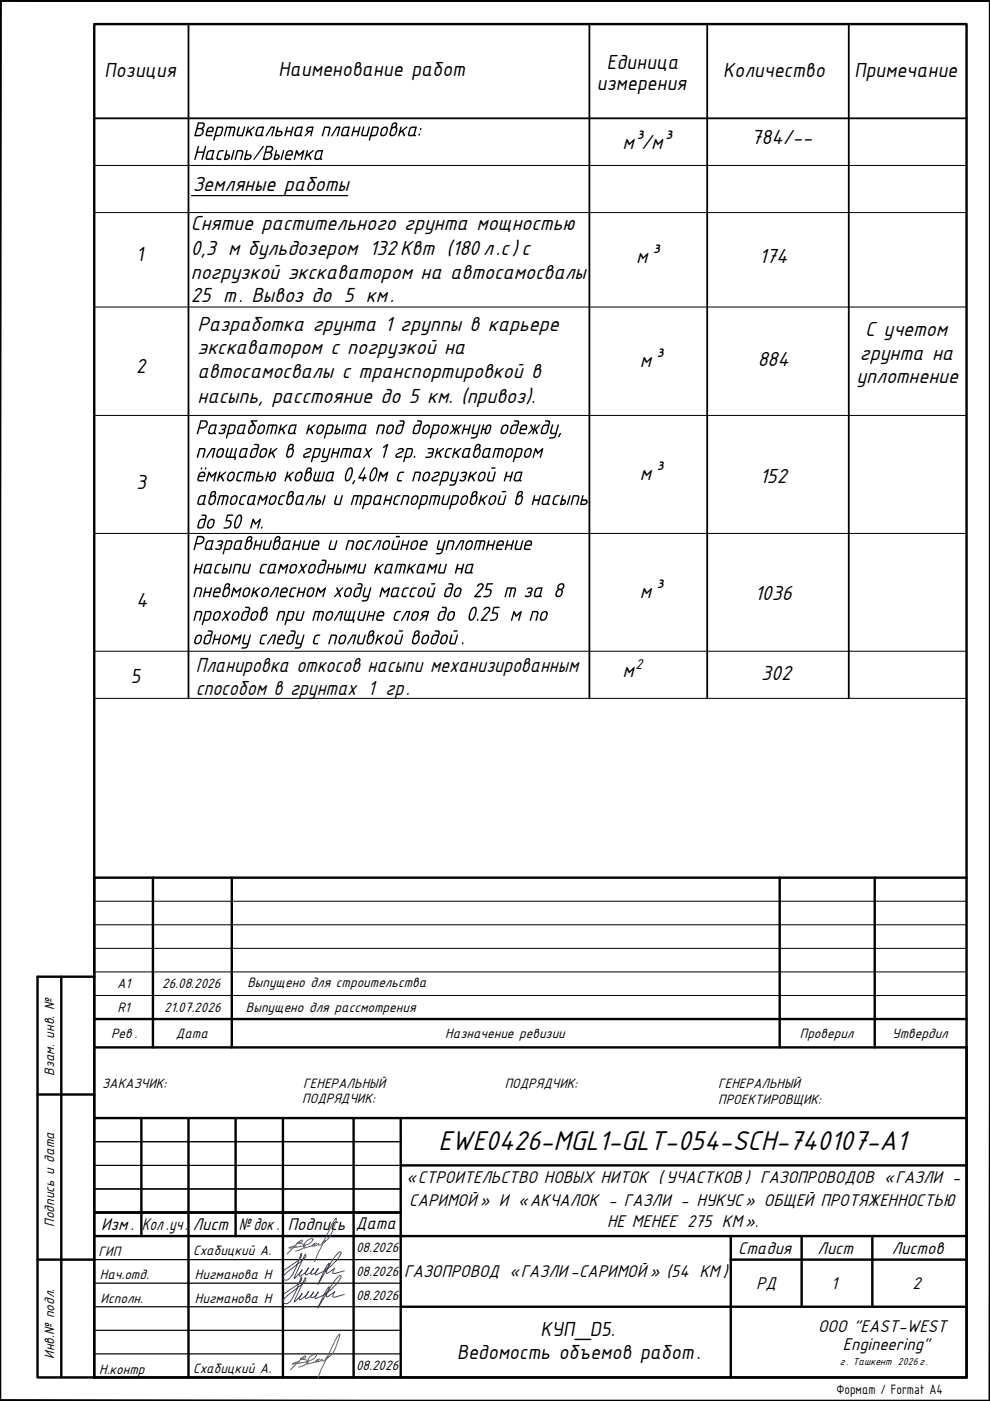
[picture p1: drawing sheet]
<svg xmlns="http://www.w3.org/2000/svg" width="210mm" height="297mm" viewBox="0 0 210 297" stroke-linecap="round" stroke-linejoin="round" font-family="sans-serif">
<!-- layer: 0 -->
<path d="M40 5.1v143M125 5.1v143M149.9 5.1v143M180 5.1v143M20 25.1h184.9" fill="none" stroke="#000" stroke-width=".38"/>
<path d="M20 35.1h184.9M20 45.1h184.9M20 65.1h184.9M20 88.1h184.9M20 113.1h184.9M20 138.1h184.9M20 148.1h184.9" fill="none" stroke="#000" stroke-width=".21"/>
<path d="M40.6 41.5h33.1" fill="none" stroke="#000" stroke-width=".25"/>
<g fill="#000">
<path d="M62.7 31.9h.3l.5 .8 1-.9-.5 2.1h-.2v-.1l.3-1.4-.8 .8-.4-.8-.3 1.4-.2 .1h-.2zM65.1 31.9h.2l-.2 .9 1.2-1 .2 .1-.9 .9 .4 .9-.1 .2-.5-.9-.4 .2-.2 .7h-.3zM68.7 26.9l1.1-.1 .3 .3-.5 1.8h-.2l.4-1.6-.2-.2h-.6l-.5 1.8h-.3zM71.3 27l.1-.2 .8 .1-.5 2-.3-.1 .4-1.7h-.3l-1 1.7-.3 .1zM75 26.9h.3l-.2 .8h.8l.3-.8h.3l-.6 2h-.3l.3-.9h-.9l-.3 .9h-.2zM77 26.9h.3l-.4 1.4 .1 .3h.7l.4-1.7 .3-.1v.2l-.5 1.9h-1a.41 .41 0 0 1-.3-.6zM84.9 26.9l.3-.1-.2 1 1.2-1 .2 .1-.9 .8 .4 1.2h-.3l-.4-.9-.4 .2-.1 .7h-.3zM81.2 94.8l.9-.7h.2l-.9 3-.2-.2 .7-2.3-.5 .4zM84.3 95.2l.4-.2h.6l.3 .3-.2 .6-1.1 .4a.26 .26 0 0 0-.1 .4 .26 .26 0 0 0 .4 .1h.2a.27 .27 0 0 1 .2-.2 .27 .27 0 0 1 .3 .2l-.5 .3h-.7a.51 .51 0 0 1-.3-.6 .51 .51 0 0 1 .4-.4l.9-.4a.27 .27 0 0 0 .1-.4 .27 .27 0 0 0-.4 0l-.4 .1zM87.8 96.7h.3l-.3 .4-.1-.1zM90.7 95.1l1-.1a.42 .42 0 0 1 .3 .6l-.3 1.2-.6 .3h-.9l.1-.3 1.1-.1 .2-.5h-.9v-.2l.1-.1h.9v-.3l-.1-.3h-.9zM92.7 95.1h.3l-.3 .9 1.2-1h.2l-.9 .9 .4 .9-.1 .3-.5-1-.4 .3-.1 .6-.3 .1z"/>
<path d="M94.6 95.3l.5-.3 .7 .1-.1 .2h-.6l-.3 .3-.2 1.1 .7 .1-.1 .3h-.7l-.3-.3zM96.3 95.1l.3-.1-.2 1 1.2-1 .2 .1-.9 .8 .4 .9-.1 .3-.6-1-.3 .3-.2 .7-.3-.1zM95.8 90.1l.3-.1 .4 1 .2-.9 .2-.1-.1 1 .8-1h.3v.2l-.8 .8 .3 .8-.1 .3-.2-.1-.4-.9-.3 1-.2-.1 .2-.9-.9 1-.2-.1 .8-1zM98.4 90.1l.3-.1-.2 .9h.9l.2-.9h.3l-.6 2.1h-.2l.2-.9h-.9l-.2 .8h-.3zM100.4 90h.2l.1 .1-.4 1.4 .1 .3h.7l.5-1.7 .2-.1 .1 .1-.7 2.5-.6 .4h-.7l-.1-.2 .1-.1 .9-.1 .2-.5h-.8l-.2-.3zM104.9 95.1l1.5-.1a.46 .46 0 0 1 .4 .6l-.3 1.4-.3 .1 .4-1.7-.2-.1h-.4l-.4 1.6-.2 .2-.1-.2 .4-1.6h-.6l-.4 1.6-.2 .2-.1-.1zM112.4 90.1l.3-.1 .4 1 .2-.9 .3-.1-.2 1 .9-1h.2v.2l-.8 .8 .3 .8v.3l-.3-.1-.3-.9-.3 1-.3-.1 .3-.9-1 1-.2-.1 .9-1zM113.4 95.1h.3l.4 .7 1.1-.8-.6 2.1h-.2v-.2l.4-1.3-.8 .7-.4-.7-.4 1.4-.3 .1zM117.1 90h.2v.1l-.4 1.4 .1 .3h.8l.4-1.7 .1-.1 .2 .1-.7 2.5-.5 .4h-.8l-.1-.2 .1-.1 .9-.1 .3-.5h-.8l-.3-.3zM118.7 91.9a.18 .18 0 0 1 .3 0 .18 .18 0 0 1-.2 .2l-.2 .5-.2 .1-.1-.2zM53.6 110.1h.2l.4 .8 1-.9h.1l-.6 2.1-.2-.2 .4-1.3-.8 .7-.4-.7-.4 1.3-.3 .1zM55.4 111.7h.3l-.2 .4-.2-.1z"/>
<path d="M76.2 119.6h.3l-.4 1.5 .1 .2h.7l.4-1.6 .2-.2 .2 .1-.6 2h-1.1l-.2-.2v-.3zM80.6 100.1h.3l.3 .7 .9-.8h.2l-.5 2.1h-.2l-.1-.2 .4-1.3-.8 .7-.4-.7-.4 1.4-.2 .1zM84.1 119.6l1.7-.1 .3 .2v.4l-.5 1.5h-.2l.4-1.5-.2-.3h-.3l-.5 1.8-.3-.1 .5-1.7h-.6l-.5 1.7-.3 .1zM84.5 100.3l.5-.3 .7 .1-.1 .2h-.6l-.3 .3-.2 1.1 .7 .1-.1 .3h-.7l-.3-.4zM85.3 114.6h.3l-.2 .8h1l.2-.8h.3l-.6 2h-.2l.2-.9h-1l-.2 .9h-.3zM88 100h.9l.3 .2 .1 .4-.4 1.4-.2 .1-.1-.2 .4-1.4-.2-.2h-.7l-.4 1.6-.2 .2-.1-.1zM91.4 105.1l1.6-.1 .3 .1 .1 .3-.5 1.6h-.2l.3-1.4-.1-.3h-.4l-.6 1.8-.1-.2 .4-1.6h-.6l-.4 1.7h-.3zM92 100.2l1-.2 .3 .2v.3l-.3 .4-1.1 .4a.27 .27 0 0 0-.1 .5 .27 .27 0 0 0 .4 0l.4-.1a.19 .19 0 0 1 .3 0 .19 .19 0 0 1 0 .2 .19 .19 0 0 1-.3 .1l-.7 .1a.51 .51 0 0 1-.5-.5 .51 .51 0 0 1 .5-.5l.9-.4a.26 .26 0 0 0 .1-.4 .26 .26 0 0 0-.4 0l-.5 .1zM93 114.6h.3l-.4 1.4 .1 .3h.7l.5-1.7 .2-.1 .1 .2-.7 2.5-.5 .3h-.8v-.2l.7-.1 .4-.2v-.4h-.7a.41 .41 0 0 1-.3-.6zM95 114.6l1.1-.1 .3 .3-.5 1.8h-.2l.4-1.5-.2-.3h-.7l-.4 1.7-.3 .1zM93.3 119.6h.3l-.4 1.6 .1 .1h.7l.4-1.7h.3l-.5 2h-1.1l-.2-.2zM94 105.1l.2-.1 .1 .1-.4 1.6 .8 .1 .5-1.7 .3-.1-.7 2.1h-.9l-.3-.3z"/>
<path d="M95.9 100h.2l-.3 1.5 .2 .3h.6l.4-1.7 .2-.1 .1 .1-.7 2.5-.5 .4h-.8l.1-.3 .8-.1 .3-.5h-.7l-.3-.3zM97.6 114.6h.9l-.6 2-.2-.1 .4-1.7h-.3l-1 1.7-.3 .1v-.2zM97.8 100.2l.8-.2a.55 .55 0 0 1 .5 .5 .55 .55 0 0 1-.4 .5l.1 .5-.1 .3-.4 .3h-.5a.26 .26 0 0 1-.4-.1 .26 .26 0 0 1 .2-.4l.5 .2a.34 .34 0 0 0 .4-.4 .34 .34 0 0 0-.5-.2l.2-.3a.32 .32 0 0 0 .5-.3 .32 .32 0 0 0-.4-.3l-.5 .1zM99.7 100h.2l-.2 1 1.3-1h.1v.2l-.9 .7 .5 .9-.2 .3-.6-1-.3 .3-.2 .6h-.3zM101 114.6l1.7-.1 .1 .2 .1 .4-.4 1.5h-.3l.4-1.5-.1-.3h-.4l-.5 1.8-.3-.1 .5-1.7h-.6l-.4 1.7-.3 .1zM101.9 105.1l.3-.1-.2 .9 1.2-.9 .2 .1-.9 .8 .4 .9-.2 .3-.5-1-.3 .3-.2 .6h-.3zM103.5 114.6h.3l-.2 .8h.9l.2-.8h.3l-.5 2h-.3l.2-.9h-.9l-.2 .8-.3 .1zM107.3 100.1h.3l-.2 .8h.9l.2-.9h.3l-.6 2.1-.2-.2 .2-.7h-.9l-.2 .8-.3 .1zM107.5 114.6h.3l-.2 .8h.9l.2-.8h.3l-.6 2h-.2l.2-.9h-.9l-.2 .9h-.3zM109.5 114.6h.3l-.4 1.5 .2 .2h.6l.5-1.6 .3-.1-.6 2h-1l-.3-.3zM113.2 105.1h.3l-.2 .8h.9l.3-.9h.2l-.6 2.1-.2-.2 .2-.7h-.9l-.2 .8h-.3zM117.5 105.3l.5-.3 .7 .1-.1 .2h-.7l-.3 .3-.2 1.1 .8 .1-.1 .3-.8-.1-.2-.3z"/>
<path d="M121.5 105.1l1-.1a.45 .45 0 0 1 .4 .6l-.4 1.4-.2 .1-.1-.2 .4-1.5-.2-.1h-.7l-.4 1.6-.3 .2zM71.3 124.6h.3l.3 .7 .7-.8 .2 .1-.8 1 .3 .8-.2 .2-.4-.8-.7 .8-.2-.1 .8-.9zM72 129.6h.8l-.5 1.9-.3 .1 .4-1.8h-.3l-1.1 1.8h-.1l-.1-.2zM73.9 119.6h.3l.4 .8 1-.9-.5 2.1h-.2v-.1l.4-1.4-.8 .8-.5-.8-.3 1.4-.3 .1zM73.3 129.6h.3l-.4 1.4 .2 .3h.3l.6-1.8h.2v.2l-.5 1.6h.6l.5-1.6 .1-.2 .2 .1-.5 1.7h.3l-.2 .8-.2-.1v-.4h-1.5a.45 .45 0 0 1-.4-.6zM74.7 134.6h.9l-.5 2h-.3v-.1l.4-1.7h-.3l-1 1.7-.3 .1zM76.1 134.6l.2-.1 .1 .1-.4 1.6 .8 .1 .5-1.7h.3l-.7 2h-.9l-.3-.2zM76.2 129.6h.3l-.4 1.5 .2 .2h.6l.4-1.6 .2-.2 .2 .1-.7 2h-.8l-.4-.2v-.4zM77.3 124.6l.2-.1 .1 .2-.4 1.3 .1 .3h.7l.4-1.7 .3-.1v.2l-.6 2.5-.6 .3h-.7l-.1-.1 .1-.2h.8l.3-.6h-.6l-.4-.2zM78.1 129.6h.3l-.2 .8h1l.2-.8h.3l-.5 1.9-.2 .1-.1-.1 .2-.8h-1l-.2 .9h-.3zM79.9 119.6h.2l-.2 .9 1.4-1-.1 .3-.8 .6 .5 1-.1 .2h-.2l-.5-.9-.3 .2-.2 .7h-.3zM80.1 134.6h.2l-.2 .9 1.2-.9h.2l-.9 .9 .4 .9-.1 .2-.6-.9-.3 .2-.2 .7h-.3z"/>
<path d="M80.9 124.6l.3-.1 .4 .9 .9-.8h.2l-.5 2-.3-.1 .4-1.4-.8 .8-.4-.8-.4 1.4-.3 .1zM83.9 129.8l.4-.3 .7 .1v.2h-.7l-.3 .3-.3 1.1 .2 .1h.6l-.1 .3h-.7l-.3-.3zM85.5 124.8l.5-.3 .7 .1-.1 .2h-.7l-.2 .2-.3 1.2 .8 .2-.2 .2h-.5a.45 .45 0 0 1-.4-.6zM86.1 129.6h.9l-.5 2h-.2l-.1-.1 .5-1.7h-.4l-1 1.7-.3 .1zM86.7 119.6h.3l-.2 .9 1.4-1-.1 .3-.8 .6 .4 1-.1 .2h-.2l-.4-.9-.3 .2-.2 .7h-.3zM87.2 124.9l.5-.4 .7 .1-.1 .2h-.7l-.2 .3-.3 1.1 .8 .2-.1 .2h-.6l-.4-.2zM91 119.6l.2-.1 .5 .9 .8-.8 .3-.1-.6 2.1h-.2v-.1l.3-1.4-.8 .8-.4-.8-.3 1.4-.3 .1zM96.9 119.6h.3l-.2 .8h.9l.2-.8h.3l-.5 2h-.3l.2-.9h-.9l-.2 .9h-.3zM104.6 128.7h1.4l-.2 .2h-.9l-.3 .9h.6l.3 .2v.9l-.6 .7h-1.1l.1-.3h1l.4-.7a.33 .33 0 0 0-.3-.5h-.7z"/>
<path d="M58.5 31.9h.3l-.3 .8 .7 .1 .1 .5-.5 .6h-.7l-.1-.1zM58.5 33l-.2 .6h.4a.3 .3 0 0 0 .3-.2 .3 .3 0 0 0-.2-.4zM60 31.9l.2-.1 .1 .1-.5 1.9-.2 .1-.1-.1z"/>
<path d="M61.1 32.2l-.3 .5h1a.38 .38 0 0 0-.1-.5 .38 .38 0 0 0-.4 0zM60.7 32.2l.6-.4 .5 .1 .3 .2-.1 .9h-1.2l-.1 .3 .1 .3h1l-.1 .3h-.9l-.4-.2v-.4z"/>
<path d="M67.4 32.2l-.5 1.1 .2 .3h.5l.2-.2 .4-1.3zM67.1 32l.4-.2h1l-.3 1.8a.22 .22 0 0 1-.1 .3 .22 .22 0 0 1-.3-.1l-.7 .1-.5-.3 .3-1.2z"/>
<path d="M73 27.2l-.4 1.1 .1 .3 .7-.1 .4-1.4zM72.7 27.1l.5-.3 1 .1-.5 1.7a.22 .22 0 0 1 .3 .2 .22 .22 0 0 1-.3 .2 .22 .22 0 0 1-.2-.2l-.8 .1a.46 .46 0 0 1-.4-.6z"/>
<path d="M79 26.9l1.1-.1 .2 .5-.3 1.2-.5 .4h-.8l-.2 .8-.2 .1-.1-.1zM79.2 27.1l-.4 1.5h.7l.3-.2 .2-1.2z"/>
<path d="M80.9 27.2l.5-.3 .5-.1 .4 .5-.3 1-.6 .6-.6-.1-.2-.3zM81.2 27.3l-.3 1a.48 .48 0 0 0 .5 .3 .48 .48 0 0 0 .4-.4l.2-.6a.4 .4 0 0 0-.3-.5 .4 .4 0 0 0-.5 .2z"/>
<path d="M83.4 26.4l-.2 .6 .4-.2a.3 .3 0 0 0 .4-.3 .3 .3 0 0 0-.5-.2zM83.1 26.3l.6-.4a.49 .49 0 0 1 .6 .4 .49 .49 0 0 1-.3 .6l.3 .5-.4 1.1-.5 .4-.6-.1-.3-.6zM83.1 27.4l-.2 .8a.45 .45 0 0 0 .5 .4 .45 .45 0 0 0 .4-.4l.1-.6a.42 .42 0 0 0-.3-.5 .42 .42 0 0 0-.5 .3z"/>
<path d="M87.2 27.2l-.4 1.1 .1 .3h.6l.2-.2 .3-1.3zM86.9 27.2l.4-.4 1.1 .1-.4 1.7a.2 .2 0 0 1 .1 .2 .2 .2 0 0 1-.1 .2 .2 .2 0 0 1-.2-.2l-1 .1-.2-.1-.1-.5z"/>
<path d="M88.8 28.3h.3l-.2 .5-.2-.2zM89.1 27.2l.3-.1-.2 .5-.2-.1z"/>
<path d="M84.7 89.2l.9-.1 .2 .6-.6 2-.4 .4h-.6a.42 .42 0 0 1-.4-.6l.2-.9 .4-.5 1-.1 .1-.5-.7-.1zM84.5 90.3l-.4 1.2 .1 .3h.6l.2-.2 .3-1.3z"/>
<path d="M86.2 95.1l.9-.1a.46 .46 0 0 1 .5 .6l-.4 1.1-.5 .4h-.7l-.2 .8-.2 .1-.1-.2zM86.4 95.3l-.3 1.5 .8-.1 .4-1.1-.1-.3z"/>
<path d="M88.4 89.1h.9l.2 .5-.6 2.1-.5 .4h-.7l-.2-.2v-.4l.3-1 .4-.5h.9l.1-.4-.2-.2h-.6zM88.2 90.3l-.4 1.2 .1 .3h.5l.2-.2 .4-1.3z"/>
<path d="M89.8 90.4l.6-.4h.5l.3 .3-.3 1.3-.6 .5h-.5l-.3-.4zM90.2 90.4l-.2 .2-.2 .9a.5 .5 0 0 0 .5 .3 .5 .5 0 0 0 .4-.5l.2-.6a.41 .41 0 0 0-.2-.4 .41 .41 0 0 0-.5 .1z"/>
<path d="M91.8 90.1l1-.1a.4 .4 0 0 1 .4 .6l-.4 1.2-.4 .3h-.8l-.2 .7-.3 .2zM92.1 90.3l-.4 1.5 .8-.1 .4-1.2-.1-.2z"/>
<path d="M93.8 90.4l.6-.4h.5l.3 .4-.2 .9-.6 .7-.6 .1-.3-.4zM94.2 90.4l-.4 .9a.47 .47 0 0 0 .4 .5 .47 .47 0 0 0 .5-.5l.1-.6a.38 .38 0 0 0-.1-.4 .38 .38 0 0 0-.5 .1z"/>
<path d="M98.7 95.3l-.2 .3-.3 .9 .2 .3 .7-.2 .3-1.3zM98.4 95.2l.4-.2h1l-.4 1.6 .2 .2a.22 .22 0 0 1-.2 .3 .22 .22 0 0 1-.3-.2l-.8 .2-.3-.2-.1-.4z"/>
<path d="M101.1 94.5l-.2 .7 .3-.2a.3 .3 0 0 0 .4-.3 .3 .3 0 0 0-.5-.2zM100.9 94.3l.4-.2h.3l.3 .3-.3 .6 .3 .4-.2 1.1-.4 .5-.4 .1a.57 .57 0 0 1-.7-.8zM100.9 95.4l-.4 1.1a.5 .5 0 0 0 .6 .3 .5 .5 0 0 0 .4-.5l.1-.6a.4 .4 0 0 0-.2-.4 .4 .4 0 0 0-.5 .1z"/>
<path d="M102.4 90.1l.3-.1-.3 .9h.5l.2-.6 .4-.3a.44 .44 0 0 1 .6 .1 .44 .44 0 0 1 .1 .5l-.4 1.1-.5 .4a.45 .45 0 0 1-.5-.2 .45 .45 0 0 1-.1-.4l.1-.3h-.4l-.3 .9h-.2zM103.5 90.3l-.5 1.2a.3 .3 0 0 0 .3 .3 .3 .3 0 0 0 .3-.3l.3-1.1z"/>
<path d="M103 95.3l-.5 1.2 .2 .3 .7-.2 .3-1.3zM102.7 95.2l.3-.2h1.1l-.4 1.7a.24 .24 0 0 1 .2 .2 .24 .24 0 0 1-.2 .2 .24 .24 0 0 1-.3-.2l-.8 .2-.4-.3 .2-1.3z"/>
<path d="M106.5 90.4l.6-.4h.5l.2 .3-.2 1.3-.7 .5h-.4l-.4-.4zM106.8 90.4l-.4 1.1a.5 .5 0 0 0 .6 .3 .5 .5 0 0 0 .4-.5l.1-.6a.41 .41 0 0 0-.2-.4 .41 .41 0 0 0-.5 .1z"/>
<path d="M107.4 95.5l.6-.5h.5l.3 .3-.2 1.2-.6 .5-.6 .1-.3-.4zM107.8 95.4l-.4 1.1a.5 .5 0 0 0 .5 .3 .5 .5 0 0 0 .4-.5l.2-.6a.4 .4 0 0 0-.2-.4 .4 .4 0 0 0-.5 .1z"/>
<path d="M109.4 95.1l1.2-.1 .2 .3v.3l-.4 1.2-.5 .3h-.7l-.2 .8-.2 .1zM109.7 95.3l-.4 1.5h.6l.3-.2 .3-1.1-.1-.2z"/>
<path d="M109.1 89.1h.7l.2 .1 .1 .4-.6 2.2-.4 .3h-.8l-.2-.3v-.3l.3-1.1 .5-.4h.8l.1-.3-.2-.3h-.5zM108.8 90.3l-.4 1.2 .1 .3h.6l.2-.2 .3-1.3z"/>
<path d="M111.4 95.4l.6-.4h.5l.3 .4-.2 1.1-.6 .5-.6 .1-.3-.4zM111.8 95.4l-.4 .9a.47 .47 0 0 0 .4 .5 .47 .47 0 0 0 .5-.5l.1-.6a.38 .38 0 0 0-.2-.4 .38 .38 0 0 0-.4 .1z"/>
<path d="M110.8 90.4l-.3 .5h.9l.1-.2a.41 .41 0 0 0-.2-.4 .41 .41 0 0 0-.5 .1zM110.4 90.4l.6-.4h.4l.3 .2 .1 .5-.1 .5h-1.3v.3l.1 .3h1l-.1 .3h-1.1l-.2-.2v-.4z"/>
<path d="M115.6 89.1h.7a.41 .41 0 0 1 .3 .6l-.6 2.1-.4 .3-.8-.1-.2-.5 .4-1.1 .5-.4h.7l.1-.3-.1-.3h-.6zM115.3 90.4l-.4 1.2 .2 .2h.5l.3-.3 .3-1.2z"/>
<path d="M50.6 109.4l-.5 .8-.2 1a.33 .33 0 0 0 .1 .5 .33 .33 0 0 0 .5-.1l.3-.7 .2-1a.32 .32 0 0 0 0-.4 .32 .32 0 0 0-.4-.1zM50.3 109.4l.4-.3h.4l.2 .3 .1 .6-.6 1.7-.3 .2-.5 .2-.4-.4v-.7l.3-.9z"/>
<path d="M81.4 114.9l.6-.4h.4l.3 .4-.2 1.2-.7 .5h-.4l-.4-.4zM81.7 114.9l-.2 .4-.1 .6a.44 .44 0 0 0 .4 .4 .44 .44 0 0 0 .5-.4l.1-.6a.4 .4 0 0 0-.2-.5 .4 .4 0 0 0-.5 .1z"/>
<path d="M82.1 119.9l-.4 1.3 .1 .1h.6l.2-.2 .4-1.3zM81.9 119.8l.4-.3 1 .1-.4 1.7a.2 .2 0 0 1 .2 .3 .2 .2 0 0 1-.3 .1 .2 .2 0 0 1-.1-.2l-1 .1-.3-.2z"/>
<path d="M83.4 114.6h.3l-.4 1.5 .1 .2h.7l.4-1.6 .4-.1-.6 2h-1l-.3-.3zM83.9 113.7l.8-.1 .1 .2-.8 .1z"/>
<path d="M87.3 115l.6-.5h.4l.4 .4-.2 1.1-.7 .6h-.5l-.3-.3zM87.6 115l-.3 .9a.47 .47 0 0 0 .5 .4 .47 .47 0 0 0 .4-.4l.1-.6a.4 .4 0 0 0-.2-.5 .4 .4 0 0 0-.5 .2z"/>
<path d="M87.5 105.3l.4-.3h.4l.5 .4-.3 1.1-.3 .4-.5 .2-.4-.1-.3-.4zM87.7 105.5l-.3 .8a.45 .45 0 0 0 .4 .5 .45 .45 0 0 0 .5-.5l.1-.6a.41 .41 0 0 0-.2-.4 .41 .41 0 0 0-.5 .2z"/>
<path d="M89.4 105.1l1.2-.1 .2 .2v.4l-.5 1.2-.4 .3h-.7l-.3 .8-.2 .1zM89.6 105.3l-.4 1.5 .9-.1 .4-1.1-.2-.3z"/>
<path d="M90 100.2l.8-.2 .4 .4-.2 1.1-.3 .3-.5 .3h-.4l-.3-.4 .2-1zM90.2 100.4l-.4 .9a.45 .45 0 0 0 .5 .5 .45 .45 0 0 0 .4-.4l.2-.7a.39 .39 0 0 0-.2-.4 .39 .39 0 0 0-.5 .1z"/>
<path d="M89 119.9l-.4 1.3 .1 .1h.6l.2-.2 .3-1.3zM88.7 119.8l.5-.3 1 .1-.4 1.7a.2 .2 0 0 1 .1 .3 .2 .2 0 0 1-.2 .1 .2 .2 0 0 1-.2-.2l-.9 .1-.3-.2z"/>
<path d="M89.7 114.9l-.3 .5h.9v-.1a.37 .37 0 0 0-.1-.5 .37 .37 0 0 0-.5 .1zM89.3 115l.6-.5h.4l.3 .3v.9h-1.3l-.1 .3 .2 .3 .9 .1v.2h-1.1l-.3-.2z"/>
<path d="M93.9 100h1.1l.3 .5-.4 1.3-.4 .3h-.9l-.2 .8-.3 .1zM94.1 100.3l-.4 1.5h.7l.3-.3 .2-1.1z"/>
<path d="M96 105.1l.9-.1a.46 .46 0 0 1 .4 .6l-.4 1.2-.5 .3h-.7l-.2 .8-.3 .1zM96.2 105.3l-.4 1.5 .8-.1 .4-1.1-.1-.3z"/>
<path d="M98 105.4l.6-.4 .5 .1 .2 .3-.3 1.2-.7 .5-.6-.1-.1-.3zM98.3 105.4l-.3 .3-.1 .6a.45 .45 0 0 0 .5 .5 .45 .45 0 0 0 .4-.5l.2-.6a.38 .38 0 0 0-.2-.4 .38 .38 0 0 0-.5 .1z"/>
<path d="M99 114.9l.5-.4h.4l.4 .3-.2 1.1-.4 .6-.3 .1h-.4l-.4-.4zM99.1 115.1l-.2 .8a.44 .44 0 0 0 .5 .4 .44 .44 0 0 0 .4-.4l.2-.9-.5-.2z"/>
<path d="M99.2 119.9l-.4 1.1 .1 .3 .8-.1 .4-1.4zM99 119.8l.4-.3 1 .1-.4 1.7a.22 .22 0 0 1 .2 .2 .22 .22 0 0 1-.2 .2 .22 .22 0 0 1-.2-.2l-.9 .1a.4 .4 0 0 1-.3-.6z"/>
<path d="M100.5 104.5l-.3 .6 .3-.1a.3 .3 0 0 0 .4-.3 .3 .3 0 0 0-.4-.2zM100.2 104.3l.4-.2h.4a.53 .53 0 0 1 0 1l.3 .3-.3 1.1-.6 .5h-.5l-.3-.2v-.5zM100.3 105.4l-.3 .3-.1 .6a.45 .45 0 0 0 .5 .5 .45 .45 0 0 0 .4-.5l.2-.6a.38 .38 0 0 0-.2-.4 .38 .38 0 0 0-.5 .1z"/>
<path d="M101.8 100.2l.8-.2 .4 .4-.3 1.2-.8 .5-.4-.1-.2-.3 .2-1zM101.9 100.5l-.3 .8a.45 .45 0 0 0 .4 .5 .45 .45 0 0 0 .5-.4l.2-.7a.41 .41 0 0 0-.3-.4 .41 .41 0 0 0-.5 .2z"/>
<path d="M103.9 105.4l.6-.4h.4l.3 .4-.2 1.1-.6 .5h-.6l-.3-.3zM104.2 105.4l-.4 .9a.47 .47 0 0 0 .5 .5 .47 .47 0 0 0 .5-.5l.1-.6a.39 .39 0 0 0-.2-.4 .39 .39 0 0 0-.5 .1z"/>
<path d="M103.7 100h.2l-.4 1.5 .3 .3h.6l.4-1.7 .3-.1-.5 2-.9 .1a.46 .46 0 0 1-.4-.6zM104.2 99.1h.8l.1 .1-.2 .2h-.7z"/>
<path d="M105.9 114.9l-.3 .5h.9l.1-.1a.4 .4 0 0 0-.3-.5 .4 .4 0 0 0-.4 .1zM105.5 114.9l.6-.4h.4l.3 .3-.1 .9h-1.2l-.1 .4 .2 .2h.9v.3l-1.3-.1-.1-.4z"/>
<path d="M105.9 105h.3l-.4 1.5 .2 .3h.6l.5-1.7 .3-.1-.6 2-.8 .1a.45 .45 0 0 1-.5-.6zM106.4 104.2l.9-.1-.1 .3h-.8z"/>
<path d="M110.1 104.5l-.2 .6 .2-.1a.33 .33 0 0 0 .4-.2 .33 .33 0 0 0-.3-.4zM109.8 104.4l.4-.3a.52 .52 0 0 1 .6 .3 .52 .52 0 0 1-.2 .7l.3 .3-.3 1.2-.5 .4h-.7l-.2-.5zM109.9 105.4l-.4 .9a.45 .45 0 0 0 .5 .5 .45 .45 0 0 0 .4-.5l.2-.6a.39 .39 0 0 0-.2-.4 .39 .39 0 0 0-.5 .1z"/>
<path d="M109.6 100.4l-.4 1.1 .2 .3 .7-.2 .3-1.3zM109.3 100.2l.5-.2h1l-.4 1.7a.22 .22 0 0 1 .2 .2 .22 .22 0 0 1-.2 .2 .22 .22 0 0 1-.2-.1l-.9 .1-.4-.3v-.3z"/>
<path d="M111.8 114.9l-.3 .5h1v-.1a.38 .38 0 0 0-.2-.4 .38 .38 0 0 0-.5 0zM111.5 114.9l.6-.4h.4l.3 .3-.1 .9h-1.2l-.1 .3 .1 .3 1 .1-.1 .2h-1l-.3-.2z"/>
<path d="M115.6 105.3l-.2 .3-.3 .9 .2 .3 .7-.1 .4-1.4zM115.2 105.3l.5-.3h1l-.4 1.8a.2 .2 0 0 1 .2 .2 .2 .2 0 0 1-.2 .1 .2 .2 0 0 1-.2-.1l-.9 .1-.3-.2-.1-.4z"/>
<path d="M119.2 105.1l.3-.1-.2 .9 .6 .1 .1 .5-.5 .5-.8 .1zM119.2 106.2l-.2 .6h.3a.31 .31 0 0 0 .4-.2 .31 .31 0 0 0-.2-.4zM120.7 105.1l.2-.1 .1 .1-.5 1.9-.2 .1-.1-.2z"/>
<path d="M123.4 105.1l.3-.1-.2 .9h.9l.2 .3-.1 .5-.5 .4-1.1-.1zM123.4 106.2l-.1 .6h.6a.31 .31 0 0 0 .3-.2 .31 .31 0 0 0-.1-.4z"/>
<path d="M72.1 134.9l.4-.3 .5-.1 .4 .4-.2 1.2-.6 .5h-.5l-.3-.3-.1-.3zM72.4 134.9l-.3 1a.45 .45 0 0 0 .4 .5 .45 .45 0 0 0 .4-.5l.2-.6a.39 .39 0 0 0-.2-.5 .39 .39 0 0 0-.5 .1z"/>
<path d="M73.3 124.9l.6-.4h.4l.3 .4-.2 1.2-.7 .5h-.4l-.4-.3zM73.5 125l-.3 .9a.47 .47 0 0 0 .5 .4 .47 .47 0 0 0 .5-.4l.1-.6a.4 .4 0 0 0-.3-.5 .4 .4 0 0 0-.5 .2z"/>
<path d="M75.9 123.7l.7-.1 .3 .5-.6 2.2-.4 .3h-.6l-.4-.2 .3-1.5 .5-.4h.8l.1-.3-.1-.3h-.6zM75.6 124.9l-.4 1.2 .1 .2h.6l.2-.2 .3-1.3z"/>
<path d="M78.7 134l-.4 .7 .3-.2a.3 .3 0 0 0 .4-.2 .3 .3 0 0 0-.3-.3zM78.4 133.8l.3-.1a.51 .51 0 0 1 .6 .2 .51 .51 0 0 1-.2 .7l.3 .5-.3 1.1-.6 .4-.6-.1-.2-.6 .4-1.7zM78.4 134.9l-.4 1a.45 .45 0 0 0 .5 .5 .45 .45 0 0 0 .4-.5l.2-.6a.39 .39 0 0 0-.2-.5 .39 .39 0 0 0-.5 .1z"/>
<path d="M80.5 129.9l-.3 .5h.9l.1-.1a.39 .39 0 0 0-.2-.5 .39 .39 0 0 0-.5 .1zM80.1 130l.7-.5 .5 .1 .2 .3-.1 .8h-1.3v.3l.2 .3h.9v.2l-.2 .1h-.9a.45 .45 0 0 1-.3-.6z"/>
<path d="M82.1 134.8l.4-.2 .4-.1 .5 .4-.3 1.3-.8 .4h-.3l-.3-.4 .2-1zM82.3 135l-.3 .9a.45 .45 0 0 0 .4 .4 .45 .45 0 0 0 .5-.4l.2-.6a.39 .39 0 0 0-.3-.5 .39 .39 0 0 0-.5 .2z"/>
<path d="M83.6 124.9l-.5 1.1 .1 .3 .8-.1 .4-1.4zM83.3 124.8l.4-.3 1 .1-.4 1.7a.22 .22 0 0 1 .2 .2 .22 .22 0 0 1-.2 .2 .22 .22 0 0 1-.2-.2l-.9 .1a.45 .45 0 0 1-.4-.6z"/>
<path d="M84 134.6h.3l-.4 1.6 .2 .1h.7l.4-1.6 .1-.2 .2 .1-.5 1.9-.1 .1h-.9a.45 .45 0 0 1-.4-.6zM84.6 133.6h.8v.2l-.8 .1z"/>
<path d="M87.4 130l.7-.5 .5 .1 .2 .3-.2 1.1-.5 .6h-.6l-.3-.3-.1-.4zM87.8 129.9l-.3 1a.45 .45 0 0 0 .4 .5 .45 .45 0 0 0 .4-.5l.2-.6a.39 .39 0 0 0-.2-.5 .39 .39 0 0 0-.5 .1z"/>
<path d="M88.3 134l-.3 .7 .3-.2a.3 .3 0 0 0 .4-.3 .3 .3 0 0 0-.4-.2zM87.9 133.9l.4-.2 .4-.1 .3 .3v.3a.31 .31 0 0 0-.2 .3 .31 .31 0 0 0 .2 .3v.4l-.4 1.1-.4 .3h-.7l-.2-.3v-.4zM87.9 135l-.3 .9a.47 .47 0 0 0 .5 .5 .47 .47 0 0 0 .5-.5l.1-.6a.4 .4 0 0 0-.3-.5 .4 .4 0 0 0-.5 .2z"/>
<path d="M88.9 124.9l.6-.4 .5 .1 .2 .3-.3 1.3-.7 .4h-.4l-.3-.4zM89.2 125l-.3 .9a.44 .44 0 0 0 .4 .4 .44 .44 0 0 0 .4-.4l.2-.6a.4 .4 0 0 0-.2-.5 .4 .4 0 0 0-.5 .2z"/>
<path d="M89.7 134.8l.9-.3 .4 .4-.3 1.2-.7 .5h-.5l-.2-.5zM90 134.9l-.4 1a.45 .45 0 0 0 .5 .5 .45 .45 0 0 0 .4-.5l.2-.6a.39 .39 0 0 0-.2-.5 .39 .39 0 0 0-.5 .1z"/>
<path d="M89.5 129.9l.5-.4 1 .1-.6 2h-.2l.2-.9h-.3l-.9 .9h-.2v-.2l.7-.7-.4-.3zM89.8 129.9l-.2 .3 .1 .2h.8l.1-.6z"/>
<path d="M90.8 124.6h.3l-.3 1.5 .1 .2h.7l.4-1.6 .2-.2 .2 .1-.5 1.9-.2 .1h-.8l-.4-.2v-.4zM91.4 123.7l.8-.1 .1 .2-.9 .1z"/>
<path d="M92.2 133.7l.6-.1a.46 .46 0 0 1 .5 .6l-.7 2.1-.5 .3h-.6l-.2-.3v-.3l.3-1.1 .6-.4h.7l.1-.3-.2-.3h-.6zM91.9 134.9l-.3 1.3 .6 .1 .3-.2 .3-1.3z"/>
<path d="M93.7 134.8l.8-.3 .5 .4-.3 1.2-.8 .5h-.4l-.2-.4 .2-1zM93.9 135l-.3 .9a.45 .45 0 0 0 .4 .5 .45 .45 0 0 0 .5-.5l.2-.6a.39 .39 0 0 0-.3-.5 .39 .39 0 0 0-.5 .2z"/>
<path d="M93.7 128.7l.8-.1 .3 .3v.2l-.6 2.2-.4 .3h-.6l-.4-.3 .2-1.3 .6-.5h.8l.1-.4-.2-.2h-.6zM93.5 129.9l-.2 .2-.3 1 .3 .2 .6-.2 .4-1.3z"/>
<path d="M95 130l.8-.5 .5 .1 .2 .3-.2 1.1-.7 .6h-.5l-.3-.3zM95.5 129.9l-.4 1.1a.5 .5 0 0 0 .5 .3 .5 .5 0 0 0 .4-.4l.1-.6a.39 .39 0 0 0-.2-.5 .39 .39 0 0 0-.4 .1z"/>
<path d="M95.1 123.7l.8-.1 .3 .5-.7 2.2-.4 .3h-.5l-.5-.2 .4-1.5 .5-.4h.8v-.3l-.1-.3h-.6zM94.8 124.9l-.4 1.3 .1 .1h.6l.3-.2 .3-1.3z"/>
<path d="M96.5 125l.6-.5 .5 .1 .3 .3-.2 1-.6 .7h-.4l-.5-.2-.1-.4zM96.8 125l-.3 .9a.44 .44 0 0 0 .4 .4 .44 .44 0 0 0 .5-.4l.1-.6a.4 .4 0 0 0-.2-.5 .4 .4 0 0 0-.5 .2z"/>
<path d="M95.6 134.6l.2-.1 .1 .2-.4 1.5 .9 .1 .4-1.7h.3l-.6 2h-.9l-.4-.2zM96.2 133.7h.9l-.2 .2h-.7z"/>
<path d="M114.7 130l.7-.5 .6 .1 .2 .3-.3 1.2-.6 .5h-.5l-.3-.3zM115.1 129.9l-.3 1a.45 .45 0 0 0 .4 .5 .45 .45 0 0 0 .5-.5l.1-.6a.39 .39 0 0 0-.2-.5 .39 .39 0 0 0-.5 .1z"/>
<path d="M113.9 124.9l-.4 1.1 .1 .3 .7-.1 .4-1.4zM113.6 124.8l.4-.3 1.1 .1-.5 1.7a.2 .2 0 0 1 .2 .2 .2 .2 0 0 1-.2 .2 .2 .2 0 0 1-.2-.2l-.8 .1-.4-.2 .2-1.3z"/>
</g>
<!-- layer: _SHTAMP -->
<g fill="#000" stroke="#000" stroke-width=".21">
<path d="M0 .1l.2 .2h209.6zM0 .1h209.9l-.1 .2z"/>
<path d="M209.9 .1l-.1 .2v296.6zM209.9 .1v296.9l-.1-.1z"/>
<path d="M.2 .3l-.2 296.7 .2-.1zM0 .1l.2 .2-.2 296.7z"/>
<path d="M.2 296.9l209.7 .1-.1-.1zM.2 296.9l209.7 .1h-209.9z"/>
</g>
<g fill="none" stroke="#000" stroke-width=".51">
<path d="M20 5.1h184.9v286.9h-184.9zM13 207.1v84.9M20 207.1h-12v84.9h12M8 232.1h12M20 237.1h184.9v54.9h-184.9zM20 222.1v15M30 237.1v25M40 237.1v54.9M50 237.1v25M60 237.1v54.9M75 237.1v54.9M85 237.1v54.9"/>
<path d="M204.9 222.1v15M20 257.1h65M85 247.1h119.9M8 267.1h12M20 262.1h184.9M85 277.1h119.9M154.9 267.1h50M154.9 262.1v29.9M170 262.1v15M185 262.1v15"/>
</g>
<path d="M20 247.1h65M20 252.1h65M20 242h65M20 277.1h65M20 267.1h65M20 272.1h65M20 282.1h65M20 287h65" fill="none" stroke="#000" stroke-width=".25"/>
<!-- layer: SHTAMP -->
<path d="M32.4 186.1v36M49.1 186.1v36M165.3 186.1v36M185.5 186.1v36M204.9 186.1h-184.9v36h184.9M20 216.1h184.9" fill="none" stroke="#000" stroke-width=".51"/>
<path d="M20 196.1h184.9M20 191.1h184.9M20 211.1h184.9M20 206.1h184.9M20 201.1h184.9" fill="none" stroke="#000" stroke-width=".21"/>
<!-- layer: 0 -->
<path d="M60.2 274.3l2.7-1.8 1-1.1v-.7a18 18 0 0 1-2.3 5.2 .92 .92 0 0 1-1.6 .1 1.12 1.12 0 0 1 .7-1.1l3.9-3.2a.58 .58 0 0 0 .1-.8l-2.3 5.1 1.5-1.5 .2-.3-.6 1v.4a2.86 2.86 0 0 0 1.9-1.8l-.7 1.2 .2 .3a2.16 2.16 0 0 0 1.5-1.4l-.5 .9 .1 .4a1.61 1.61 0 0 0 1.4-1.3l-.6 1.1 .2 .3a4.4 4.4 0 0 0 2.6-1.8l.2-.7a13.8 13.8 0 0 0-2.4 4.5l3.6-5.9 .8-.8 .2-.1h.3a7.2 7.2 0 0 1-2.6 3.3 1.04 1.04 0 0 0-.4 1.2l1.7-1.2-.5 1.1 .4 .2 2.1-.7M60.2 269.3l2.7-1.8 1-1.1v-.7a12.6 12.6 0 0 1-2.7 5.5 .64 .64 0 0 1-1 .1 .64 .64 0 0 1 0-.9l4.4-3.7a.58 .58 0 0 0 .1-.8l-2.3 5.1 1.7-1.8-.6 1v.4a2.86 2.86 0 0 0 1.9-1.8l-.7 1.2 .2 .3a2.51 2.51 0 0 0 1.5-1.4l-.5 .9 .1 .4a1.61 1.61 0 0 0 1.4-1.3l-.6 1.1 .2 .3a4.9 4.9 0 0 0 2.6-1.8l.2-.7a13.8 13.8 0 0 0-2.4 4.5l3.6-5.9 1-1 .3 .1a7.2 7.2 0 0 1-2.6 3.3 1.04 1.04 0 0 0-.4 1.2l1.7-1.2-.4 .8 .1 .4 2.3-.6" fill="none" stroke="#00f" stroke-width=".21"/>
<path d="M62.7 265.3l1.2-.4 .7-.6a.52 .52 0 0 0-.2-.6 .52 .52 0 0 0-.5 0l-1-.1 .3-.1a.62 .62 0 0 0 .9-.5v-.1a8.8 8.8 0 0 0-2.6 2.3l-.6 .7M66.8 263.8l-.2 .2-1.9 .6a.29 .29 0 0 1-.4-.1 .29 .29 0 0 1 .1-.4 1.75 1.75 0 0 1 2-1.4l-.5 .8-1.2 .5-2 .5-1.4 .1 .8-.4h.8M67.1 263.6a.76 .76 0 0 0-.9 .6l.9-.1 .5-.5v.3a1.36 1.36 0 0 0 1.3-.7l.1-.2-.5 .3-.1 .1 .9-.4a4.5 4.5 0 0 0 1.2-2.1l.8-2.6-.9 1.3-3.7 7.8M63.3 289.8l1.1-.3 .8-.5a.34 .34 0 0 0 0-.6l-1.5-.3 .2-.1a.62 .62 0 0 0 .9-.4l-.2-.1-.5 .3-2.5 2.6M67.5 288.3l-.2 .3-2 .6a.45 .45 0 0 1-.1-.8 1.81 1.81 0 0 1 1.8-1.2 1.13 1.13 0 0 1-.9 1.1l-1.7 .6-2.4 .3 .7-.4h.9M67.9 288.2a.82 .82 0 0 0-1 .5h.7l.5-.3 .2-.2-.1 .3a.73 .73 0 0 0 .9-.3l.6-.6-.6 .4a2.82 2.82 0 0 0 1.5-1.2l.5-.9 1-3-.8 .8-3.9 8.3" fill="none" stroke="#003fff" stroke-width=".21"/>
<text font-size="6.4" x="93" y="243.8">EWE0426-MGL1-GLT-054-SCH-740107-A1</text>
<g font-size="4.8">
<text x="40.9" y="28.9">Вертикальная планировка:</text>
<text x="40.9" y="33.9">Насыпь/Выемка</text>
<text x="132" y="31.6">м³/м³</text>
<text x="40.9" y="40.6">Земляные работы</text>
<text x="40.5" y="48.8">Снятие растительного грунта мощностью</text>
<text x="40.5" y="54.1">0,3 м бульдозером 132 Квт (180 л.с) с</text>
<text x="40.5" y="59.1">погрузкой экскаватором на автосамосвалы</text>
<text x="134.9" y="55.9">м³</text>
<text x="161" y="55.7">174</text>
<text x="40.5" y="64.1">25 т. Вывоз до 5 км.</text>
<text x="41.9" y="70.1">Разработка грунта 1 группы в карьере</text>
<text x="183.4" y="71.3">С учетом</text>
<text x="41.9" y="75.1">экскаватором с погрузкой на</text>
<text x="135.7" y="77.8">м³</text>
<text x="160.7" y="77.6">884</text>
<text x="182.3" y="76.3">грунта на</text>
<text x="41.9" y="80.1">автосамосвалы с транспортировкой в</text>
<text x="181.6" y="81.3">уплотнение</text>
<text x="41.9" y="85.4">насыпь, расстояние до 5 км. (привоз).</text>
<text x="41.4" y="92.1">Разработка корыта под дорожную одежду,</text>
<text x="41.4" y="97.1">площадок в грунтах 1 гр. экскаватором</text>
<text x="135.7" y="101.7">м³</text>
<text x="41.4" y="102.1">ёмкостью ковша 0,40м с погрузкой на</text>
<text x="41.4" y="107.1">автосамосвалы и транспортировкой в насыпь</text>
<text x="161.1" y="102.3">152</text>
<text x="41.4" y="112.1">до 50 м.</text>
<text x="40.7" y="116.6">Разравнивание и послойное уплотнение</text>
<text x="40.7" y="121.6">насыпи самоходными катками на</text>
<text x="40.7" y="126.6">пневмоколесном ходу массой до</text>
<text x="40.7" y="131.6">проходов при толщине слоя до</text>
<text x="98.8" y="131.6">0.25</text>
<text x="100.2" y="126.6">25 т за</text>
<text x="108" y="131.6">м по</text>
<text x="117.3" y="126.6">8</text>
<text x="135.7" y="126.7">м³</text>
<text x="160.1" y="127.3">1036</text>
<text x="40.7" y="136.6">одному следу с поливкой водой</text>
<text x="97.6" y="136.6">.</text>
<text x="41.5" y="142.4">Планировка откосов насыпи механизированным</text>
<text x="132" y="143.6">м</text>
<text x="41.5" y="147.4">способом в грунтах 1 гр.</text>
<text x="161.4" y="144.3">302</text>
</g>
<g font-size="4.7">
<text x="22.2" y="16.2">Позиция</text>
<text x="59.1" y="16.2">Наименование работ</text>
<text x="128.7" y="14.7">Единица</text>
<text x="153.3" y="16.2">Количество</text>
<text x="181.1" y="16.2">Примечание</text>
<text x="126.5" y="19">измерения</text>
<text x="159.4" y="30.5">784/--</text>
<text x="28.9" y="55.4">1</text>
<text x="28.9" y="79.1">2</text>
<text x="28.9" y="103.7">3</text>
<text x="28.9" y="128.7">4</text>
<text x="27.8" y="144.9">5</text>
<text x="114.6" y="283.2">КУП_D5.</text>
<text x="96.9" y="288.1">Ведомость объемов работ.</text>
</g>
<g font-size="4">
<text x="86.2" y="250.8">«СТРОИТЕЛЬСТВО НОВЫХ НИТОК ( УЧАСТКОВ ) ГАЗОПРОВОДОВ «ГАЗЛИ -</text>
<text x="86.8" y="255.7">САРИМОЙ » И «АКЧАЛОК - ГАЗЛИ - НУКУС» ОБЩЕЙ ПРОТЯЖЕННОСТЬЮ</text>
<text x="21.4" y="260.8">Изм.</text>
<text x="30.1" y="260.8">Кол.уч.</text>
<text x="40.9" y="260.8">Лист</text>
<text x="50.7" y="260.8">№док.</text>
<text x="61" y="260.8">Подпись</text>
<text x="75.4" y="260.6">Дата</text>
<text x="128.7" y="260.3">НЕ МЕНЕЕ 275 КМ ».</text>
<text x="156.5" y="265.8">Стадия</text>
<text x="173.4" y="265.8">Лист</text>
<text x="189.1" y="265.8">Листов</text>
<text x="85.7" y="270.7">ГАЗОПРОВОД «ГАЗЛИ -САРИМОЙ » (54 КМ )</text>
<text x="160.3" y="273.3">РД</text>
<text x="176.2" y="273.3">1</text>
<text x="193.5" y="273.3">2</text>
<text x="173.5" y="282.3">OOO &quot;EAST-WEST</text>
<text x="178.7" y="286.3">Engineering&quot;</text>
</g>
<text font-size="3.4" x="134.7" y="141.8">2</text>
<g font-size="3.2">
<text x="24.8" y="209.6">A1</text>
<text x="34.4" y="209.6">26.08.2026</text>
<text x="52.5" y="209.3">Выпущено для строительства</text>
<text x="24.9" y="214.6">R1</text>
<text x="34.8" y="214.6">21.07.2026</text>
<text x="52.2" y="214.6">Выпущено для рассмотрения</text>
<text x="23.5" y="220">Рев .</text>
<text x="37.3" y="220">Дата</text>
<text x="94.4" y="220">Назначение ревизии</text>
<text x="169.6" y="220">Проверил</text>
<text x="189.2" y="220">Утвердил</text>
<text x="11.5" y="228.1" transform="rotate(-90 11.5 228.1)">Взам. инв. №</text>
<text x="21.7" y="230.6">ЗАКАЗЧИК:</text>
<text x="64.1" y="233.9">ПОДРЯДЧИК:</text>
<text x="64.3" y="230.6">ГЕНЕРАЛЬНЫЙ</text>
<text x="107" y="230.6">ПОДРЯДЧИК:</text>
<text x="152.3" y="230.6">ГЕНЕРАЛЬНЫЙ</text>
<text x="152.3" y="234.1">ПРОЕКТИРОВЩИК:</text>
<text x="11.5" y="260.1" transform="rotate(-90 11.5 260.1)">Подпись и дата</text>
<text x="20.9" y="266.3">ГИП</text>
<text x="40.9" y="266.2">Схабицкий А.</text>
<text x="75.5" y="265.5">08.2026</text>
<text x="21.2" y="271.2">Нач.отд.</text>
<text x="41.3" y="271.2">Нигманова Н</text>
<text x="75.5" y="270.6">08.2026</text>
<text x="75.5" y="275.6">08.2026</text>
<text x="21.3" y="276.3">Исполн.</text>
<text x="41.3" y="276.2">Нигманова Н</text>
<text x="11.5" y="288.1" transform="rotate(-90 11.5 288.1)">Инв.№ подл.</text>
<text x="21" y="291.3">Н.контр</text>
<text x="40.9" y="291.2">Схабицкий А.</text>
<text x="75.5" y="290.6">08.2026</text>
</g>
<text font-size="3.1" x="177.3" y="295.6">Формат / Format А4</text>
<text font-size="2.4" x="178.1" y="289.3">г. Ташкент 2026г.</text>
</svg>
